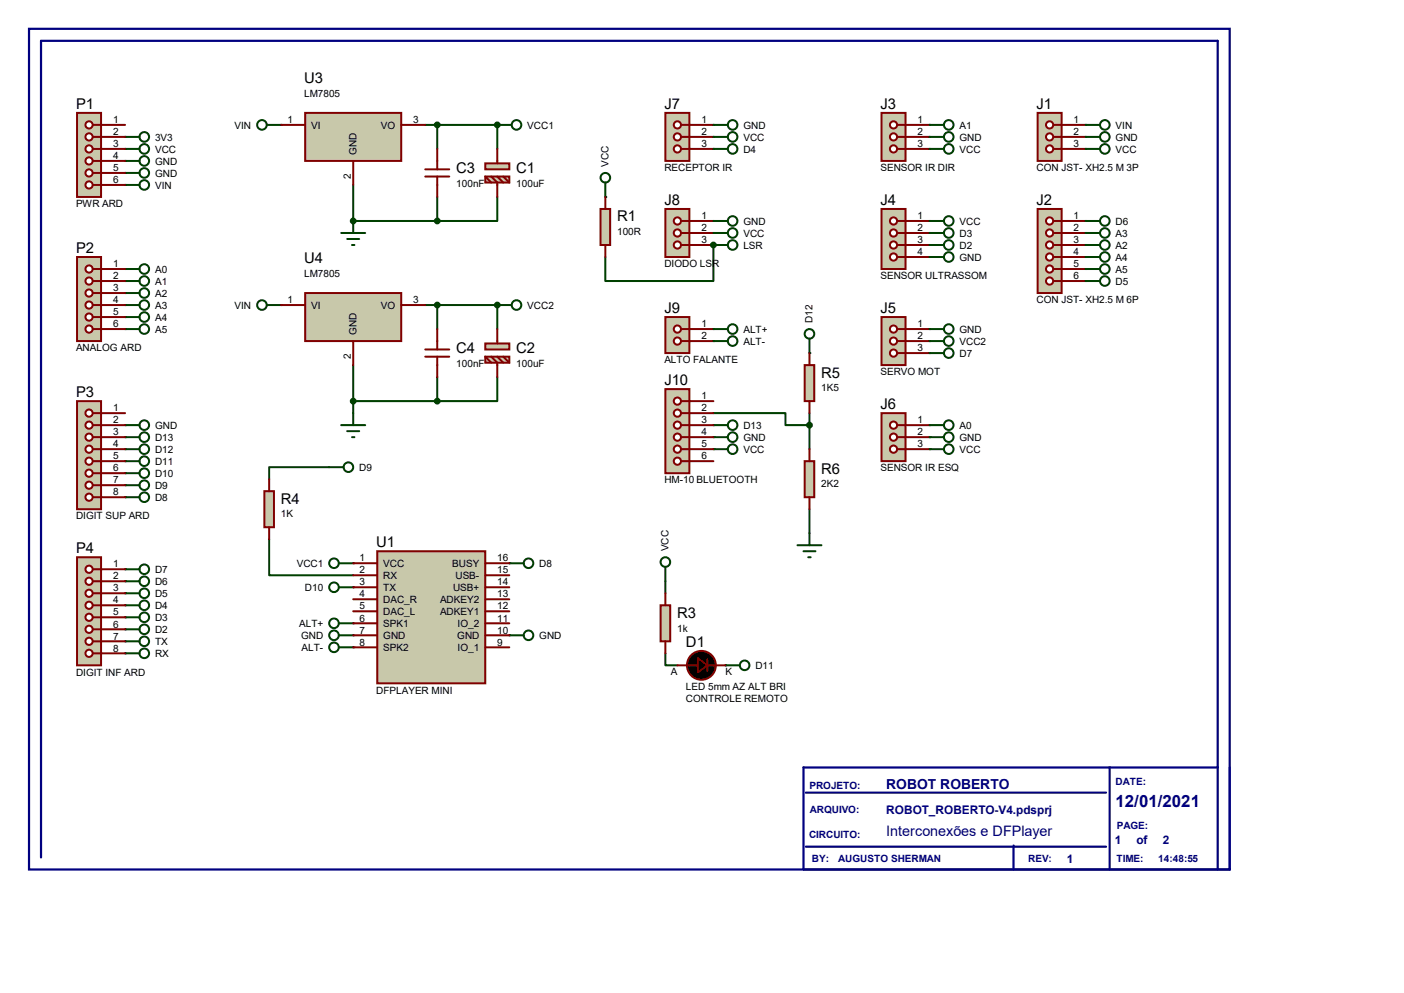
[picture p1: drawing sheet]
<svg xmlns="http://www.w3.org/2000/svg" width="297mm" height="210mm" viewBox="0 0 297 210" stroke-linecap="round" stroke-linejoin="round" font-family="sans-serif">
<path d="M6.1 6.1h254v177.8h-254zM170.5 179.1h63.5M170.5 167.6h63.5M214.4 178.8v5.1M234.7 162.3v21.6M257.6 162.3h-87.6v21.6h90.1v-21.6M8.7 181.4v-172.8h248.9v175.3" fill="none" stroke="#000080" stroke-width=".47"/>
<g fill="#004000">
<circle cx="26.5" cy="56.9" r=".21"/>
<circle cx="26.5" cy="59.4" r=".21"/>
<circle cx="26.5" cy="62" r=".21"/>
<circle cx="26.5" cy="64.5" r=".21"/>
<circle cx="26.5" cy="67.1" r=".21"/>
<circle cx="26.5" cy="69.6" r=".21"/>
<circle cx="26.5" cy="89.9" r=".21"/>
<circle cx="26.5" cy="92.5" r=".21"/>
<circle cx="26.5" cy="95" r=".21"/>
<circle cx="26.5" cy="97.5" r=".21"/>
<circle cx="26.5" cy="100.1" r=".21"/>
<circle cx="26.5" cy="102.6" r=".21"/>
<circle cx="26.5" cy="105.2" r=".21"/>
<circle cx="26.5" cy="120.4" r=".21"/>
<circle cx="26.5" cy="122.9" r=".21"/>
<circle cx="26.5" cy="125.5" r=".21"/>
<circle cx="26.5" cy="128" r=".21"/>
<circle cx="26.5" cy="130.6" r=".21"/>
<circle cx="26.5" cy="133.1" r=".21"/>
<circle cx="26.5" cy="135.6" r=".21"/>
<circle cx="26.5" cy="138.2" r=".21"/>
<circle cx="128.1" cy="41.7" r=".21"/>
</g>
<path d="M140.8 138.2v2.5h2.5M140.8 122.9v2.6" fill="none" stroke="#004000" stroke-width=".42"/>
<g fill="#004000">
<circle cx="153.5" cy="140.7" r=".21"/>
<circle cx="74.7" cy="119.1" r=".21"/>
<circle cx="74.7" cy="124.2" r=".21"/>
<circle cx="74.7" cy="131.8" r=".21"/>
<circle cx="74.7" cy="134.4" r=".21"/>
<circle cx="74.7" cy="136.9" r=".21"/>
<circle cx="107.7" cy="119.1" r=".21"/>
<circle cx="107.7" cy="134.4" r=".21"/>
</g>
<path d="M69.6 98.8h-12.7v2.5M56.9 114v7.7h17.8" fill="none" stroke="#004000" stroke-width=".42"/>
<g fill="#004000">
<circle cx="196.6" cy="26.4" r=".21"/>
<circle cx="196.6" cy="29" r=".21"/>
<circle cx="196.6" cy="31.5" r=".21"/>
<circle cx="196.6" cy="46.7" r=".21"/>
<circle cx="196.6" cy="49.3" r=".21"/>
<circle cx="196.6" cy="51.8" r=".21"/>
<circle cx="196.6" cy="54.4" r=".21"/>
<circle cx="196.6" cy="69.6" r=".21"/>
<circle cx="196.6" cy="72.1" r=".21"/>
<circle cx="196.6" cy="74.7" r=".21"/>
<circle cx="196.6" cy="89.9" r=".21"/>
<circle cx="196.6" cy="92.5" r=".21"/>
<circle cx="196.6" cy="95" r=".21"/>
<circle cx="150.9" cy="26.4" r=".21"/>
<circle cx="150.9" cy="29" r=".21"/>
<circle cx="150.9" cy="31.5" r=".21"/>
<circle cx="150.9" cy="46.7" r=".21"/>
<circle cx="150.9" cy="49.3" r=".21"/>
<circle cx="150.9" cy="51.8" r=".21"/>
</g>
<path d="M150.9 51.8v7.6h-22.8v-5" fill="none" stroke="#004000" stroke-width=".42"/>
<g fill="#004000">
<circle cx="150.9" cy="69.6" r=".21"/>
<circle cx="150.9" cy="72.1" r=".21"/>
<circle cx="229.7" cy="26.4" r=".21"/>
<circle cx="229.7" cy="29" r=".21"/>
<circle cx="229.7" cy="31.5" r=".21"/>
<circle cx="229.7" cy="46.7" r=".21"/>
<circle cx="229.7" cy="49.3" r=".21"/>
<circle cx="229.7" cy="51.8" r=".21"/>
<circle cx="229.7" cy="54.4" r=".21"/>
<circle cx="229.7" cy="56.9" r=".21"/>
<circle cx="229.7" cy="59.4" r=".21"/>
<circle cx="26.5" cy="29" r=".21"/>
<circle cx="26.5" cy="31.5" r=".21"/>
<circle cx="26.5" cy="34" r=".21"/>
<circle cx="26.5" cy="36.6" r=".21"/>
<circle cx="26.5" cy="39.1" r=".21"/>
<circle cx="59.5" cy="64.5" r=".21"/>
<circle cx="59.5" cy="26.4" r=".21"/>
</g>
<path d="M74.7 39.1v7.6M90 64.5h2.5v5.1" fill="none" stroke="#004000" stroke-width=".42"/>
<circle cx="74.7" cy="46.7" r=".21" fill="#004000"/>
<path d="M90 26.4h2.5v5.1M74.7 77.2v10.2M171.2 107.7v5.1" fill="none" stroke="#004000" stroke-width=".42"/>
<circle cx="171.2" cy="74.7" r=".21" fill="#004000"/>
<path d="M92.5 26.4h12.7M74.7 46.7h17.8M92.5 41.7v5M105.2 41.7v5h-12.7M171.2 87.4v7.6" fill="none" stroke="#004000" stroke-width=".42"/>
<circle cx="105.2" cy="26.4" r=".21" fill="#004000"/>
<path d="M105.2 26.4v5.1M92.5 64.5h12.7" fill="none" stroke="#004000" stroke-width=".42"/>
<circle cx="105.2" cy="64.5" r=".21" fill="#004000"/>
<path d="M92.5 79.8v5M105.2 79.8v5h-12.7M105.2 64.5v5.1M74.7 84.8h17.8M150.9 87.4h15.3v2.5h5" fill="none" stroke="#004000" stroke-width=".42"/>
<g fill="#004000">
<circle cx="150.9" cy="89.9" r=".21"/>
<circle cx="150.9" cy="92.5" r=".21"/>
<circle cx="150.9" cy="95" r=".21"/>
</g>
<g fill="none" stroke="#004000" stroke-width=".42">
<path d="M26.5 29h3M26.5 31.5h3M26.5 34h3M26.5 36.6h3M26.5 56.9h3M26.5 59.4h3M150.9 51.8h3.1M26.5 62h3M26.5 64.5h3M26.5 67.1h3M26.5 69.6h3"/>
<circle cx="30.5" cy="29" r="1.02"/>
<circle cx="30.5" cy="31.5" r="1.02"/>
<circle cx="30.5" cy="36.6" r="1.02"/>
<circle cx="30.5" cy="34" r="1.02"/>
<circle cx="30.5" cy="56.9" r="1.02"/>
<circle cx="30.5" cy="59.4" r="1.02"/>
<circle cx="155" cy="51.8" r="1.02"/>
<circle cx="30.5" cy="64.5" r="1.02"/>
<circle cx="30.5" cy="67.1" r="1.02"/>
<circle cx="30.5" cy="69.6" r="1.02"/>
<circle cx="30.5" cy="62" r="1.02"/>
</g>
<path d="M16.3 54.4h5.1v17.7h-5.1z" fill="#c8c8aa" stroke="#800000" stroke-width=".42"/>
<path d="M19.6 56.9h1.8" fill="none" stroke="#800000" stroke-width=".42"/>
<circle cx="18.8" cy="56.9" r=".76" fill="#fff" stroke="#800000" stroke-width=".42"/>
<path d="M19.6 59.4h1.8" fill="none" stroke="#800000" stroke-width=".42"/>
<circle cx="18.8" cy="59.4" r=".76" fill="#fff" stroke="#800000" stroke-width=".42"/>
<path d="M19.6 62h1.8" fill="none" stroke="#800000" stroke-width=".42"/>
<circle cx="18.8" cy="62" r=".76" fill="#fff" stroke="#800000" stroke-width=".42"/>
<path d="M19.6 64.5h1.8" fill="none" stroke="#800000" stroke-width=".42"/>
<circle cx="18.8" cy="64.5" r=".76" fill="#fff" stroke="#800000" stroke-width=".42"/>
<path d="M19.6 67.1h1.8" fill="none" stroke="#800000" stroke-width=".42"/>
<circle cx="18.8" cy="67.1" r=".76" fill="#fff" stroke="#800000" stroke-width=".42"/>
<path d="M19.6 69.6h1.8" fill="none" stroke="#800000" stroke-width=".42"/>
<circle cx="18.8" cy="69.6" r=".76" fill="#fff" stroke="#800000" stroke-width=".42"/>
<path d="M21.4 56.9h5.1M21.4 59.4h5.1M21.4 62h5.1M21.4 64.5h5.1M21.4 67.1h5.1M21.4 69.6h5.1" fill="none" stroke="#800000" stroke-width=".42"/>
<g fill="none" stroke="#004000" stroke-width=".42">
<path d="M26.5 89.9h3M26.5 92.5h3M26.5 95h3M26.5 97.5h3M26.5 100.1h3M26.5 102.6h3M26.5 105.2h3"/>
<circle cx="30.5" cy="92.5" r="1.02"/>
<circle cx="30.5" cy="89.9" r="1.02"/>
<circle cx="30.5" cy="97.5" r="1.02"/>
<circle cx="30.5" cy="95" r="1.02"/>
<circle cx="30.5" cy="102.6" r="1.02"/>
<circle cx="30.5" cy="100.1" r="1.02"/>
<circle cx="30.5" cy="105.2" r="1.02"/>
</g>
<path d="M16.3 84.8h5.1v22.9h-5.1z" fill="#c8c8aa" stroke="#800000" stroke-width=".42"/>
<path d="M19.6 87.4h1.8" fill="none" stroke="#800000" stroke-width=".42"/>
<circle cx="18.8" cy="87.4" r=".76" fill="#fff" stroke="#800000" stroke-width=".42"/>
<path d="M19.6 89.9h1.8" fill="none" stroke="#800000" stroke-width=".42"/>
<circle cx="18.8" cy="89.9" r=".76" fill="#fff" stroke="#800000" stroke-width=".42"/>
<path d="M19.6 92.5h1.8" fill="none" stroke="#800000" stroke-width=".42"/>
<circle cx="18.8" cy="92.5" r=".76" fill="#fff" stroke="#800000" stroke-width=".42"/>
<path d="M19.6 95h1.8" fill="none" stroke="#800000" stroke-width=".42"/>
<circle cx="18.8" cy="95" r=".76" fill="#fff" stroke="#800000" stroke-width=".42"/>
<path d="M19.6 97.5h1.8" fill="none" stroke="#800000" stroke-width=".42"/>
<circle cx="18.8" cy="97.5" r=".76" fill="#fff" stroke="#800000" stroke-width=".42"/>
<path d="M19.6 100.1h1.8" fill="none" stroke="#800000" stroke-width=".42"/>
<circle cx="18.8" cy="100.1" r=".76" fill="#fff" stroke="#800000" stroke-width=".42"/>
<path d="M19.6 102.6h1.8" fill="none" stroke="#800000" stroke-width=".42"/>
<circle cx="18.8" cy="102.6" r=".76" fill="#fff" stroke="#800000" stroke-width=".42"/>
<path d="M19.6 105.2h1.8" fill="none" stroke="#800000" stroke-width=".42"/>
<circle cx="18.8" cy="105.2" r=".76" fill="#fff" stroke="#800000" stroke-width=".42"/>
<path d="M21.4 87.4h5.1M21.4 89.9h5.1M21.4 92.5h5.1M21.4 95h5.1M21.4 97.5h5.1M21.4 100.1h5.1M21.4 102.6h5.1M21.4 105.2h5.1" fill="none" stroke="#800000" stroke-width=".42"/>
<g fill="none" stroke="#004000" stroke-width=".42">
<path d="M26.5 120.4h3M26.5 122.9h3M26.5 125.5h3M26.5 128h3M26.5 130.6h3M26.5 133.1h3M26.5 135.6h3M26.5 138.2h3"/>
<circle cx="30.5" cy="138.2" r="1.02"/>
<circle cx="30.5" cy="135.6" r="1.02"/>
<circle cx="30.5" cy="120.4" r="1.02"/>
<circle cx="30.5" cy="125.5" r="1.02"/>
<circle cx="30.5" cy="122.9" r="1.02"/>
<circle cx="30.5" cy="130.6" r="1.02"/>
<circle cx="30.5" cy="128" r="1.02"/>
<circle cx="30.5" cy="133.1" r="1.02"/>
</g>
<path d="M16.3 117.9h5.1v22.8h-5.1z" fill="#c8c8aa" stroke="#800000" stroke-width=".42"/>
<path d="M19.6 120.4h1.8" fill="none" stroke="#800000" stroke-width=".42"/>
<circle cx="18.8" cy="120.4" r=".76" fill="#fff" stroke="#800000" stroke-width=".42"/>
<path d="M19.6 122.9h1.8" fill="none" stroke="#800000" stroke-width=".42"/>
<circle cx="18.8" cy="122.9" r=".76" fill="#fff" stroke="#800000" stroke-width=".42"/>
<path d="M19.6 125.5h1.8" fill="none" stroke="#800000" stroke-width=".42"/>
<circle cx="18.8" cy="125.5" r=".76" fill="#fff" stroke="#800000" stroke-width=".42"/>
<path d="M19.6 128h1.8" fill="none" stroke="#800000" stroke-width=".42"/>
<circle cx="18.8" cy="128" r=".76" fill="#fff" stroke="#800000" stroke-width=".42"/>
<path d="M19.6 130.6h1.8" fill="none" stroke="#800000" stroke-width=".42"/>
<circle cx="18.8" cy="130.6" r=".76" fill="#fff" stroke="#800000" stroke-width=".42"/>
<path d="M19.6 133.1h1.8" fill="none" stroke="#800000" stroke-width=".42"/>
<circle cx="18.8" cy="133.1" r=".76" fill="#fff" stroke="#800000" stroke-width=".42"/>
<path d="M19.6 135.6h1.8" fill="none" stroke="#800000" stroke-width=".42"/>
<circle cx="18.8" cy="135.6" r=".76" fill="#fff" stroke="#800000" stroke-width=".42"/>
<path d="M19.6 138.2h1.8" fill="none" stroke="#800000" stroke-width=".42"/>
<circle cx="18.8" cy="138.2" r=".76" fill="#fff" stroke="#800000" stroke-width=".42"/>
<path d="M21.4 120.4h5.1M21.4 122.9h5.1M21.4 125.5h5.1M21.4 128h5.1M21.4 130.6h5.1M21.4 133.1h5.1M21.4 135.6h5.1M21.4 138.2h5.1" fill="none" stroke="#800000" stroke-width=".42"/>
<g fill="none" stroke="#004000" stroke-width=".42">
<path d="M128.1 38.6v3.1"/>
<circle cx="128.1" cy="37.6" r="1.02"/>
</g>
<path d="M127 44.2h2.1v7.6h-2.1z" fill="#c8c8aa" stroke="#800000" stroke-width=".42"/>
<path d="M128.1 41.7v2.5M128.1 51.8v2.6" fill="none" stroke="#800000" stroke-width=".42"/>
<g fill="none" stroke="#004000" stroke-width=".42">
<path d="M140.8 119.9v3"/>
<circle cx="140.8" cy="118.9" r="1.02"/>
</g>
<path d="M139.7 128h2.1v7.6h-2.1z" fill="#c8c8aa" stroke="#800000" stroke-width=".42"/>
<path d="M140.8 125.5v2.5M140.8 135.6v2.6M143.3 140.7h4.3M149.6 140.7h3.9" fill="none" stroke="#800000" stroke-width=".42"/>
<g fill="none" stroke="#004000" stroke-width=".42">
<path d="M71.7 119.1h3M107.7 119.1h3.1M71.7 124.2h3M71.7 134.4h3M71.7 131.8h3M71.7 136.9h3M107.7 134.4h3.1M153.5 140.7h3"/>
<circle cx="70.7" cy="119.1" r="1.02"/>
<circle cx="111.8" cy="119.1" r="1.02"/>
<circle cx="70.7" cy="124.2" r="1.02"/>
<circle cx="70.7" cy="134.4" r="1.02"/>
<circle cx="70.7" cy="131.8" r="1.02"/>
<circle cx="70.7" cy="136.9" r="1.02"/>
<circle cx="111.8" cy="134.4" r="1.02"/>
<circle cx="157.5" cy="140.7" r="1.02"/>
</g>
<circle cx="148.4" cy="140.7" r="3" fill="#000" stroke="#800000" stroke-width=".42"/>
<path d="M149.6 139.4v2.6" fill="none" stroke="#800000" stroke-width=".38"/>
<path d="M147.6 139.2l2 1.5-2 1.5z" fill="#000" stroke="#800000" stroke-width=".38"/>
<path d="M79.8 116.6h22.9v27.9h-22.9z" fill="#c8c8aa" stroke="#800000" stroke-width=".42"/>
<g fill="none" stroke="#800000" stroke-width=".42">
<path d="M74.7 119.1h5.1M102.7 119.1h5M74.7 121.7h5.1M74.7 124.2h5.1M74.7 126.7h5.1M74.7 129.3h5.1M74.7 131.8h5.1M74.7 134.4h5.1M74.7 136.9h5.1M102.7 121.7h5M102.7 124.2h5M102.7 126.7h5"/>
<path d="M102.7 129.3h5M102.7 131.8h5M102.7 134.4h5M102.7 136.9h5"/>
</g>
<path d="M55.9 103.9h2.1v7.6h-2.1z" fill="#c8c8aa" stroke="#800000" stroke-width=".42"/>
<path d="M56.9 101.3v2.6M56.9 111.5v2.5" fill="none" stroke="#800000" stroke-width=".42"/>
<g fill="none" stroke="#004000" stroke-width=".42">
<path d="M69.6 98.8h3.1"/>
<circle cx="73.7" cy="98.8" r="1.02"/>
</g>
<path d="M186.5 23.9h5.1v10.1h-5.1z" fill="#c8c8aa" stroke="#800000" stroke-width=".42"/>
<path d="M189.8 26.4h1.8" fill="none" stroke="#800000" stroke-width=".42"/>
<circle cx="189" cy="26.4" r=".76" fill="#fff" stroke="#800000" stroke-width=".42"/>
<path d="M189.8 29h1.8" fill="none" stroke="#800000" stroke-width=".42"/>
<circle cx="189" cy="29" r=".76" fill="#fff" stroke="#800000" stroke-width=".42"/>
<path d="M189.8 31.5h1.8" fill="none" stroke="#800000" stroke-width=".42"/>
<circle cx="189" cy="31.5" r=".76" fill="#fff" stroke="#800000" stroke-width=".42"/>
<path d="M191.6 26.4h5M191.6 29h5M191.6 31.5h5" fill="none" stroke="#800000" stroke-width=".42"/>
<g fill="none" stroke="#004000" stroke-width=".42">
<path d="M196.6 26.4h3.1M196.6 29h3.1M196.6 31.5h3.1"/>
<circle cx="200.7" cy="26.4" r="1.02"/>
<circle cx="200.7" cy="31.5" r="1.02"/>
<circle cx="200.7" cy="29" r="1.02"/>
</g>
<path d="M186.5 44.2h5.1v12.7h-5.1z" fill="#c8c8aa" stroke="#800000" stroke-width=".42"/>
<path d="M189.8 46.7h1.8" fill="none" stroke="#800000" stroke-width=".42"/>
<circle cx="189" cy="46.7" r=".76" fill="#fff" stroke="#800000" stroke-width=".42"/>
<path d="M189.8 49.3h1.8" fill="none" stroke="#800000" stroke-width=".42"/>
<circle cx="189" cy="49.3" r=".76" fill="#fff" stroke="#800000" stroke-width=".42"/>
<path d="M189.8 51.8h1.8" fill="none" stroke="#800000" stroke-width=".42"/>
<circle cx="189" cy="51.8" r=".76" fill="#fff" stroke="#800000" stroke-width=".42"/>
<path d="M189.8 54.4h1.8" fill="none" stroke="#800000" stroke-width=".42"/>
<circle cx="189" cy="54.4" r=".76" fill="#fff" stroke="#800000" stroke-width=".42"/>
<path d="M191.6 46.7h5M191.6 49.3h5M191.6 51.8h5M191.6 54.4h5" fill="none" stroke="#800000" stroke-width=".42"/>
<g fill="none" stroke="#004000" stroke-width=".42">
<path d="M196.6 46.7h3.1M196.6 49.3h3.1M196.6 51.8h3.1M196.6 54.4h3.1"/>
<circle cx="200.7" cy="46.7" r="1.02"/>
<circle cx="200.7" cy="51.8" r="1.02"/>
<circle cx="200.7" cy="49.3" r="1.02"/>
<circle cx="200.7" cy="54.4" r="1.02"/>
</g>
<path d="M186.5 67.1h5.1v10.1h-5.1z" fill="#c8c8aa" stroke="#800000" stroke-width=".42"/>
<path d="M189.8 69.6h1.8" fill="none" stroke="#800000" stroke-width=".42"/>
<circle cx="189" cy="69.6" r=".76" fill="#fff" stroke="#800000" stroke-width=".42"/>
<path d="M189.8 72.1h1.8" fill="none" stroke="#800000" stroke-width=".42"/>
<circle cx="189" cy="72.1" r=".76" fill="#fff" stroke="#800000" stroke-width=".42"/>
<path d="M189.8 74.7h1.8" fill="none" stroke="#800000" stroke-width=".42"/>
<circle cx="189" cy="74.7" r=".76" fill="#fff" stroke="#800000" stroke-width=".42"/>
<path d="M191.6 69.6h5M191.6 72.1h5M191.6 74.7h5" fill="none" stroke="#800000" stroke-width=".42"/>
<g fill="none" stroke="#004000" stroke-width=".42">
<path d="M196.6 69.6h3.1M196.6 72.1h3.1M196.6 74.7h3.1"/>
<circle cx="200.7" cy="69.6" r="1.02"/>
<circle cx="200.7" cy="72.1" r="1.02"/>
<circle cx="200.7" cy="74.7" r="1.02"/>
</g>
<path d="M186.5 87.4h5.1v10.1h-5.1z" fill="#c8c8aa" stroke="#800000" stroke-width=".42"/>
<path d="M189.8 89.9h1.8" fill="none" stroke="#800000" stroke-width=".42"/>
<circle cx="189" cy="89.9" r=".76" fill="#fff" stroke="#800000" stroke-width=".42"/>
<path d="M189.8 92.5h1.8" fill="none" stroke="#800000" stroke-width=".42"/>
<circle cx="189" cy="92.5" r=".76" fill="#fff" stroke="#800000" stroke-width=".42"/>
<path d="M189.8 95h1.8" fill="none" stroke="#800000" stroke-width=".42"/>
<circle cx="189" cy="95" r=".76" fill="#fff" stroke="#800000" stroke-width=".42"/>
<path d="M191.6 89.9h5M191.6 92.5h5M191.6 95h5" fill="none" stroke="#800000" stroke-width=".42"/>
<g fill="none" stroke="#004000" stroke-width=".42">
<path d="M196.6 89.9h3.1M196.6 92.5h3.1M196.6 95h3.1"/>
<circle cx="200.7" cy="92.5" r="1.02"/>
<circle cx="200.7" cy="89.9" r="1.02"/>
<circle cx="200.7" cy="95" r="1.02"/>
</g>
<path d="M140.8 23.9h5v10.1h-5z" fill="#c8c8aa" stroke="#800000" stroke-width=".42"/>
<path d="M144.1 26.4h1.7" fill="none" stroke="#800000" stroke-width=".42"/>
<circle cx="143.3" cy="26.4" r=".76" fill="#fff" stroke="#800000" stroke-width=".42"/>
<path d="M144.1 29h1.7" fill="none" stroke="#800000" stroke-width=".42"/>
<circle cx="143.3" cy="29" r=".76" fill="#fff" stroke="#800000" stroke-width=".42"/>
<path d="M144.1 31.5h1.7" fill="none" stroke="#800000" stroke-width=".42"/>
<circle cx="143.3" cy="31.5" r=".76" fill="#fff" stroke="#800000" stroke-width=".42"/>
<path d="M145.8 26.4h5.1M145.8 29h5.1M145.8 31.5h5.1" fill="none" stroke="#800000" stroke-width=".42"/>
<g fill="none" stroke="#004000" stroke-width=".42">
<path d="M150.9 26.4h3.1M150.9 29h3.1M150.9 31.5h3.1"/>
<circle cx="155" cy="29" r="1.02"/>
<circle cx="155" cy="31.5" r="1.02"/>
<circle cx="155" cy="26.4" r="1.02"/>
</g>
<path d="M140.8 44.2h5v10.2h-5z" fill="#c8c8aa" stroke="#800000" stroke-width=".42"/>
<path d="M144.1 46.7h1.7" fill="none" stroke="#800000" stroke-width=".42"/>
<circle cx="143.3" cy="46.7" r=".76" fill="#fff" stroke="#800000" stroke-width=".42"/>
<path d="M144.1 49.3h1.7" fill="none" stroke="#800000" stroke-width=".42"/>
<circle cx="143.3" cy="49.3" r=".76" fill="#fff" stroke="#800000" stroke-width=".42"/>
<path d="M144.1 51.8h1.7" fill="none" stroke="#800000" stroke-width=".42"/>
<circle cx="143.3" cy="51.8" r=".76" fill="#fff" stroke="#800000" stroke-width=".42"/>
<path d="M145.8 46.7h5.1M145.8 49.3h5.1M145.8 51.8h5.1" fill="none" stroke="#800000" stroke-width=".42"/>
<g fill="none" stroke="#004000" stroke-width=".42">
<path d="M150.9 46.7h3.1M150.9 49.3h3.1"/>
<circle cx="155" cy="49.3" r="1.02"/>
<circle cx="155" cy="46.7" r="1.02"/>
</g>
<circle cx="150.9" cy="51.8" r=".51" fill="#004000" stroke="#004000" stroke-width=".42"/>
<path d="M140.8 67.1h5v7.6h-5z" fill="#c8c8aa" stroke="#800000" stroke-width=".42"/>
<path d="M144.1 69.6h1.7" fill="none" stroke="#800000" stroke-width=".42"/>
<circle cx="143.3" cy="69.6" r=".76" fill="#fff" stroke="#800000" stroke-width=".42"/>
<path d="M144.1 72.1h1.7" fill="none" stroke="#800000" stroke-width=".42"/>
<circle cx="143.3" cy="72.1" r=".76" fill="#fff" stroke="#800000" stroke-width=".42"/>
<path d="M145.8 69.6h5.1M145.8 72.1h5.1" fill="none" stroke="#800000" stroke-width=".42"/>
<g fill="none" stroke="#004000" stroke-width=".42">
<path d="M150.9 69.6h3.1M150.9 72.1h3.1M150.9 92.5h3.1M150.9 89.9h3.1"/>
<circle cx="155" cy="69.6" r="1.02"/>
<circle cx="155" cy="72.1" r="1.02"/>
<circle cx="155" cy="89.9" r="1.02"/>
<circle cx="155" cy="92.5" r="1.02"/>
</g>
<path d="M219.5 23.9h5.1v10.1h-5.1z" fill="#c8c8aa" stroke="#800000" stroke-width=".42"/>
<path d="M222.8 26.4h1.8" fill="none" stroke="#800000" stroke-width=".42"/>
<circle cx="222" cy="26.4" r=".76" fill="#fff" stroke="#800000" stroke-width=".42"/>
<path d="M222.8 29h1.8" fill="none" stroke="#800000" stroke-width=".42"/>
<circle cx="222" cy="29" r=".76" fill="#fff" stroke="#800000" stroke-width=".42"/>
<path d="M222.8 31.5h1.8" fill="none" stroke="#800000" stroke-width=".42"/>
<circle cx="222" cy="31.5" r=".76" fill="#fff" stroke="#800000" stroke-width=".42"/>
<path d="M224.6 26.4h5.1M224.6 29h5.1M224.6 31.5h5.1" fill="none" stroke="#800000" stroke-width=".42"/>
<g fill="none" stroke="#004000" stroke-width=".42">
<path d="M229.7 26.4h3M229.7 29h3M229.7 31.5h3"/>
<circle cx="233.7" cy="31.5" r="1.02"/>
<circle cx="233.7" cy="29" r="1.02"/>
<circle cx="233.7" cy="26.4" r="1.02"/>
</g>
<path d="M219.5 44.2h5.1v17.8h-5.1z" fill="#c8c8aa" stroke="#800000" stroke-width=".42"/>
<path d="M222.8 46.7h1.8" fill="none" stroke="#800000" stroke-width=".42"/>
<circle cx="222" cy="46.7" r=".76" fill="#fff" stroke="#800000" stroke-width=".42"/>
<path d="M222.8 49.3h1.8" fill="none" stroke="#800000" stroke-width=".42"/>
<circle cx="222" cy="49.3" r=".76" fill="#fff" stroke="#800000" stroke-width=".42"/>
<path d="M222.8 51.8h1.8" fill="none" stroke="#800000" stroke-width=".42"/>
<circle cx="222" cy="51.8" r=".76" fill="#fff" stroke="#800000" stroke-width=".42"/>
<path d="M222.8 54.4h1.8" fill="none" stroke="#800000" stroke-width=".42"/>
<circle cx="222" cy="54.4" r=".76" fill="#fff" stroke="#800000" stroke-width=".42"/>
<path d="M222.8 56.9h1.8" fill="none" stroke="#800000" stroke-width=".42"/>
<circle cx="222" cy="56.9" r=".76" fill="#fff" stroke="#800000" stroke-width=".42"/>
<path d="M222.8 59.4h1.8" fill="none" stroke="#800000" stroke-width=".42"/>
<circle cx="222" cy="59.4" r=".76" fill="#fff" stroke="#800000" stroke-width=".42"/>
<path d="M224.6 46.7h5.1M224.6 49.3h5.1M224.6 51.8h5.1M224.6 54.4h5.1M224.6 56.9h5.1M224.6 59.4h5.1" fill="none" stroke="#800000" stroke-width=".42"/>
<g fill="none" stroke="#004000" stroke-width=".42">
<path d="M26.5 39.1h3M229.7 46.7h3M229.7 49.3h3M229.7 51.8h3M229.7 54.4h3M229.7 56.9h3M229.7 59.4h3"/>
<circle cx="30.5" cy="39.1" r="1.02"/>
<circle cx="233.7" cy="46.7" r="1.02"/>
<circle cx="233.7" cy="54.4" r="1.02"/>
<circle cx="233.7" cy="59.4" r="1.02"/>
<circle cx="233.7" cy="51.8" r="1.02"/>
<circle cx="233.7" cy="49.3" r="1.02"/>
<circle cx="233.7" cy="56.9" r="1.02"/>
</g>
<path d="M16.3 23.9h5.1v17.8h-5.1z" fill="#c8c8aa" stroke="#800000" stroke-width=".42"/>
<path d="M19.6 26.4h1.8" fill="none" stroke="#800000" stroke-width=".42"/>
<circle cx="18.8" cy="26.4" r=".76" fill="#fff" stroke="#800000" stroke-width=".42"/>
<path d="M19.6 29h1.8" fill="none" stroke="#800000" stroke-width=".42"/>
<circle cx="18.8" cy="29" r=".76" fill="#fff" stroke="#800000" stroke-width=".42"/>
<path d="M19.6 31.5h1.8" fill="none" stroke="#800000" stroke-width=".42"/>
<circle cx="18.8" cy="31.5" r=".76" fill="#fff" stroke="#800000" stroke-width=".42"/>
<path d="M19.6 34h1.8" fill="none" stroke="#800000" stroke-width=".42"/>
<circle cx="18.8" cy="34" r=".76" fill="#fff" stroke="#800000" stroke-width=".42"/>
<path d="M19.6 36.6h1.8" fill="none" stroke="#800000" stroke-width=".42"/>
<circle cx="18.8" cy="36.6" r=".76" fill="#fff" stroke="#800000" stroke-width=".42"/>
<path d="M19.6 39.1h1.8" fill="none" stroke="#800000" stroke-width=".42"/>
<circle cx="18.8" cy="39.1" r=".76" fill="#fff" stroke="#800000" stroke-width=".42"/>
<path d="M21.4 26.4h5.1M21.4 29h5.1M21.4 31.5h5.1M21.4 34h5.1M21.4 36.6h5.1M21.4 39.1h5.1" fill="none" stroke="#800000" stroke-width=".42"/>
<g fill="none" stroke="#004000" stroke-width=".42">
<path d="M56.4 26.4h3.1M56.4 64.5h3.1"/>
<circle cx="55.4" cy="26.4" r="1.02"/>
<circle cx="55.4" cy="64.5" r="1.02"/>
</g>
<path d="M64.6 62h20.3v10.1h-20.3z" fill="#c8c8aa" stroke="#800000" stroke-width=".42"/>
<path d="M59.5 64.5h5.1M74.7 72.1v5.1M84.9 64.5h5.1" fill="none" stroke="#800000" stroke-width=".42"/>
<path d="M64.6 23.9h20.3v10.1h-20.3z" fill="#c8c8aa" stroke="#800000" stroke-width=".42"/>
<path d="M59.5 26.4h5.1M74.7 34v5.1M84.9 26.4h5.1M90 37.3h5M90 35.8h5M92.5 31.5v4.3M92.5 37.3v4.4M90 75.4h5M90 73.9h5M92.5 69.6v4.3M92.5 75.4v4.4" fill="none" stroke="#800000" stroke-width=".42"/>
<g fill="none" stroke="#004000" stroke-width=".42">
<path d="M105.2 26.4h3M72.2 49.3h5.1M73.4 50.5h2.6M74.5 51.8h.5M74.7 46.7v2.6M105.2 64.5h3M72.2 89.9h5.1M73.4 91.2h2.6M74.5 92.5h.5M74.7 87.4v2.5"/>
<circle cx="109.3" cy="26.4" r="1.02"/>
<circle cx="109.3" cy="64.5" r="1.02"/>
</g>
<g fill="#004000" stroke="#004000" stroke-width=".42">
<circle cx="92.5" cy="64.5" r=".51"/>
<circle cx="74.7" cy="46.7" r=".51"/>
<circle cx="92.5" cy="26.4" r=".51"/>
<circle cx="74.7" cy="84.8" r=".51"/>
</g>
<path d="M170.2 97.5h2.1v7.7h-2.1z" fill="#c8c8aa" stroke="#800000" stroke-width=".42"/>
<path d="M171.2 95v2.5M171.2 105.2v2.5" fill="none" stroke="#800000" stroke-width=".42"/>
<g fill="none" stroke="#004000" stroke-width=".42">
<path d="M171.2 71.6v3.1M168.7 115.3h5.1M170 116.6h2.5M171 117.9h.5M171.2 112.8v2.5"/>
<circle cx="171.2" cy="70.6" r="1.02"/>
</g>
<path d="M170.2 77.2h2.1v7.6h-2.1z" fill="#c8c8aa" stroke="#800000" stroke-width=".42"/>
<path d="M171.2 74.7v2.5M171.2 84.8v2.6" fill="none" stroke="#800000" stroke-width=".42"/>
<circle cx="171.2" cy="89.9" r=".51" fill="#004000" stroke="#004000" stroke-width=".42"/>
<g fill="#c8c8aa" stroke="#800000" stroke-width=".42">
<path d="M102.7 34.5h5v1.3h-5z"/>
<path d="M102.7 37.3h5v1.3h-5z"/>
</g>
<path d="M102.7 37.3l1.2 1.3M103.9 37.3l1.3 1.3v3.1M105.2 31.5v3M105.2 37.3l1.3 1.3M106.5 37.3l1.2 1.3" fill="none" stroke="#800000" stroke-width=".42"/>
<g fill="#c8c8aa" stroke="#800000" stroke-width=".42">
<path d="M102.7 72.6h5v1.3h-5z"/>
<path d="M102.7 75.4h5v1.3h-5z"/>
</g>
<path d="M102.7 75.4l1.2 1.3M103.9 75.4l1.3 1.3v3.1M105.2 69.6v3M105.2 75.4l1.3 1.3M106.5 75.4l1.2 1.3" fill="none" stroke="#800000" stroke-width=".42"/>
<g fill="#004000" stroke="#004000" stroke-width=".42">
<circle cx="92.5" cy="46.7" r=".51"/>
<circle cx="105.2" cy="26.4" r=".51"/>
<circle cx="105.2" cy="64.5" r=".51"/>
<circle cx="92.5" cy="84.8" r=".51"/>
</g>
<g fill="none" stroke="#004000" stroke-width=".42">
<path d="M150.9 95h3.1"/>
<circle cx="155" cy="95" r="1.02"/>
</g>
<path d="M140.8 82.3h5v17.8h-5z" fill="#c8c8aa" stroke="#800000" stroke-width=".42"/>
<path d="M144.1 84.8h1.7" fill="none" stroke="#800000" stroke-width=".42"/>
<circle cx="143.3" cy="84.8" r=".76" fill="#fff" stroke="#800000" stroke-width=".42"/>
<path d="M144.1 87.4h1.7" fill="none" stroke="#800000" stroke-width=".42"/>
<circle cx="143.3" cy="87.4" r=".76" fill="#fff" stroke="#800000" stroke-width=".42"/>
<path d="M144.1 89.9h1.7" fill="none" stroke="#800000" stroke-width=".42"/>
<circle cx="143.3" cy="89.9" r=".76" fill="#fff" stroke="#800000" stroke-width=".42"/>
<path d="M144.1 92.5h1.7" fill="none" stroke="#800000" stroke-width=".42"/>
<circle cx="143.3" cy="92.5" r=".76" fill="#fff" stroke="#800000" stroke-width=".42"/>
<path d="M144.1 95h1.7" fill="none" stroke="#800000" stroke-width=".42"/>
<circle cx="143.3" cy="95" r=".76" fill="#fff" stroke="#800000" stroke-width=".42"/>
<path d="M144.1 97.5h1.7" fill="none" stroke="#800000" stroke-width=".42"/>
<circle cx="143.3" cy="97.5" r=".76" fill="#fff" stroke="#800000" stroke-width=".42"/>
<path d="M145.8 84.8h5.1M145.8 87.4h5.1M145.8 89.9h5.1M145.8 92.5h5.1M145.8 95h5.1M145.8 97.5h5.1" fill="none" stroke="#800000" stroke-width=".42"/>
<text font-size="3.6" fill="#000080" x="236" y="170.8">12/01/2021</text>
<g font-size="3.1">
<text x="64.3" y="17.6">U3</text>
<text x="16.1" y="23">P1</text>
<text x="140.5" y="23">J7</text>
<text x="186.3" y="23">J3</text>
<text x="219.3" y="23">J1</text>
<text x="96.5" y="36.7">C3</text>
<text x="109.2" y="36.7">C1</text>
<text x="130.6" y="46.8">R1</text>
<text x="140.5" y="43.3">J8</text>
<text x="186.3" y="43.3">J4</text>
<text x="219.3" y="43.3">J2</text>
<text x="16.1" y="53.5">P2</text>
<text x="64.3" y="55.7">U4</text>
<text x="140.5" y="66.2">J9</text>
<text x="186.3" y="66.2">J5</text>
<text x="96.5" y="74.8">C4</text>
<text x="109.2" y="74.8">C2</text>
<text x="16.1" y="83.9">P3</text>
<text x="140.5" y="81.4">J10</text>
<text x="173.7" y="79.8">R5</text>
<text x="186.3" y="86.5">J6</text>
<text x="173.7" y="100.2">R6</text>
<text x="59.4" y="106.5">R4</text>
<text x="16.1" y="117">P4</text>
<text x="79.6" y="115.7">U1</text>
<text x="143.3" y="130.6">R3</text>
<text x="145.1" y="136.8">D1</text>
</g>
<text font-size="3" fill="#000080" x="187.5" y="176.9">Interconexões e DFPlayer</text>
<text font-size="2.9" fill="#000080" x="187.5" y="166.8">ROBOT ROBERTO</text>
<g font-size="2.5" fill="#000080">
<text x="187.5" y="172.1">ROBOT_ROBERTO-V4.pdsprj</text>
<text x="235.8" y="178.5">1</text>
<text x="240.4" y="178.5">of</text>
<text x="246" y="178.5">2</text>
<text x="225.7" y="182.5">1</text>
</g>
<g font-size="2.1">
<text x="64.3" y="20.5">LM7805</text>
<text x="23.9" y="26">1</text>
<text x="23.9" y="28.6">2</text>
<text x="32.8" y="29.7">3V3</text>
<text x="49.6" y="27.2">VIN</text>
<text x="60.8" y="26">1</text>
<text x="65.8" y="27.2">VI</text>
<text x="80.6" y="27.2">VO</text>
<text x="87.4" y="26">3</text>
<text x="111.5" y="27.2">VCC1</text>
<text x="148.4" y="26">1</text>
<text x="148.4" y="28.6">2</text>
<text x="157.3" y="27.2">GND</text>
<text x="157.3" y="29.7">VCC</text>
<text x="194.1" y="26">1</text>
<text x="194.1" y="28.6">2</text>
<text x="203" y="27.2">A1</text>
<text x="203" y="29.7">GND</text>
<text x="227.1" y="26">1</text>
<text x="227.1" y="28.6">2</text>
<text x="236" y="27.2">VIN</text>
<text x="236" y="29.7">GND</text>
<text x="23.9" y="31.1">3</text>
<text x="23.9" y="33.7">4</text>
<text x="32.8" y="32.3">VCC</text>
<text x="32.8" y="34.8">GND</text>
<text x="75.4" y="32.8" transform="rotate(-90 75.4 32.8)">GND</text>
<text x="128.7" y="35.3" transform="rotate(-90 128.7 35.3)">VCC</text>
<text x="148.4" y="31.1">3</text>
<text x="157.3" y="32.3">D4</text>
<text x="194.1" y="31.1">3</text>
<text x="203" y="32.3">VCC</text>
<text x="227.1" y="31.1">3</text>
<text x="236" y="32.3">VCC</text>
<text x="23.9" y="36.2">5</text>
<text x="23.9" y="38.7">6</text>
<text x="32.8" y="37.3">GND</text>
<text x="32.8" y="39.9">VIN</text>
<text x="74.2" y="37.8" transform="rotate(-90 74.2 37.8)">2</text>
<text x="96.5" y="39.6">100nF</text>
<text x="109.2" y="39.6">100uF</text>
<text x="140.5" y="36.2">RECEPTOR IR</text>
<text x="186.3" y="36.2">SENSOR IR DIR</text>
<text x="219.3" y="36.2">CON JST- XH2.5 M 3P</text>
<text x="16.1" y="43.8">PWR ARD</text>
<text x="148.4" y="46.4">1</text>
<text x="157.3" y="47.5">GND</text>
<text x="194.1" y="46.4">1</text>
<text x="203" y="47.5">VCC</text>
<text x="227.1" y="46.4">1</text>
<text x="236" y="47.5">D6</text>
<text x="130.6" y="49.7">100R</text>
<text x="148.4" y="48.9">2</text>
<text x="148.4" y="51.4">3</text>
<text x="157.3" y="52.6">LSR</text>
<text x="157.3" y="50">VCC</text>
<text x="194.1" y="48.9">2</text>
<text x="194.1" y="51.4">3</text>
<text x="194.1" y="54">4</text>
<text x="203" y="50">D3</text>
<text x="203" y="52.6">D2</text>
<text x="227.1" y="48.9">2</text>
<text x="227.1" y="51.4">3</text>
<text x="227.1" y="54">4</text>
<text x="236" y="50">A3</text>
<text x="236" y="52.6">A2</text>
<text x="23.9" y="56.5">1</text>
<text x="23.9" y="59.1">2</text>
<text x="32.8" y="57.7">A0</text>
<text x="64.3" y="58.6">LM7805</text>
<text x="140.5" y="56.5">DIODO LSR</text>
<text x="186.3" y="59.1">SENSOR ULTRASSOM</text>
<text x="203" y="55.1">GND</text>
<text x="227.1" y="56.5">5</text>
<text x="227.1" y="59.1">6</text>
<text x="236" y="55.1">A4</text>
<text x="236" y="57.7">A5</text>
<text x="23.9" y="61.6">3</text>
<text x="23.9" y="64.1">4</text>
<text x="32.8" y="60.2">A1</text>
<text x="32.8" y="62.7">A2</text>
<text x="32.8" y="65.3">A3</text>
<text x="49.6" y="65.3">VIN</text>
<text x="60.8" y="64.1">1</text>
<text x="65.8" y="65.3">VI</text>
<text x="80.6" y="65.3">VO</text>
<text x="87.4" y="64.1">3</text>
<text x="111.5" y="65.3">VCC2</text>
<text x="219.3" y="64.1">CON JST- XH2.5 M 6P</text>
<text x="236" y="60.2">D5</text>
<text x="23.9" y="66.7">5</text>
<text x="23.9" y="69.2">6</text>
<text x="32.8" y="67.8">A4</text>
<text x="32.8" y="70.4">A5</text>
<text x="75.4" y="70.9" transform="rotate(-90 75.4 70.9)">GND</text>
<text x="148.4" y="69.2">1</text>
<text x="148.4" y="71.8">2</text>
<text x="157.3" y="70.4">ALT+</text>
<text x="171.9" y="68.3" transform="rotate(-90 171.9 68.3)">D12</text>
<text x="194.1" y="69.2">1</text>
<text x="194.1" y="71.8">2</text>
<text x="203" y="70.4">GND</text>
<text x="16.1" y="74.3">ANALOG ARD</text>
<text x="74.2" y="75.9" transform="rotate(-90 74.2 75.9)">2</text>
<text x="96.5" y="77.7">100nF</text>
<text x="109.2" y="77.7">100uF</text>
<text x="140.5" y="76.8">ALTO FALANTE</text>
<text x="157.3" y="72.9">ALT-</text>
<text x="194.1" y="74.3">3</text>
<text x="203" y="72.9">VCC2</text>
<text x="203" y="75.4">D7</text>
<text x="173.7" y="82.8">1K5</text>
<text x="186.3" y="79.4">SERVO MOT</text>
<text x="23.9" y="87">1</text>
<text x="23.9" y="89.5">2</text>
<text x="148.4" y="84.5">1</text>
<text x="148.4" y="87">2</text>
<text x="148.4" y="89.5">3</text>
<text x="194.1" y="89.5">1</text>
<text x="23.9" y="92.1">3</text>
<text x="23.9" y="94.6">4</text>
<text x="32.8" y="90.7">GND</text>
<text x="32.8" y="93.2">D13</text>
<text x="32.8" y="95.8">D12</text>
<text x="148.4" y="92.1">4</text>
<text x="148.4" y="94.6">5</text>
<text x="157.3" y="93.2">GND</text>
<text x="157.3" y="90.7">D13</text>
<text x="157.3" y="95.8">VCC</text>
<text x="194.1" y="92.1">2</text>
<text x="194.1" y="94.6">3</text>
<text x="203" y="90.7">A0</text>
<text x="203" y="93.2">GND</text>
<text x="203" y="95.8">VCC</text>
<text x="23.9" y="97.2">5</text>
<text x="23.9" y="99.7">6</text>
<text x="32.8" y="98.3">D11</text>
<text x="32.8" y="100.8">D10</text>
<text x="76" y="99.6">D9</text>
<text x="148.4" y="97.2">6</text>
<text x="186.3" y="99.7">SENSOR IR ESQ</text>
<text x="23.9" y="102.2">7</text>
<text x="23.9" y="104.8">8</text>
<text x="32.8" y="103.4">D9</text>
<text x="32.8" y="105.9">D8</text>
<text x="140.5" y="102.2">HM-10 BLUETOOTH</text>
<text x="173.7" y="103.1">2K2</text>
<text x="16.1" y="109.9">DIGIT SUP ARD</text>
<text x="59.4" y="109.4">1K</text>
<text x="62.8" y="119.9">VCC1</text>
<text x="76.1" y="118.7">1</text>
<text x="81.1" y="119.9">VCC</text>
<text x="95.7" y="119.9">BUSY</text>
<text x="105.2" y="118.7">16</text>
<text x="114.1" y="119.9">D8</text>
<text x="141.4" y="116.6" transform="rotate(-90 141.4 116.6)">VCC</text>
<text x="23.9" y="120">1</text>
<text x="23.9" y="122.6">2</text>
<text x="23.9" y="125.1">3</text>
<text x="32.8" y="121.2">D7</text>
<text x="32.8" y="123.7">D6</text>
<text x="64.5" y="125">D10</text>
<text x="76.1" y="121.3">2</text>
<text x="76.1" y="123.8">3</text>
<text x="81.1" y="122.4">RX</text>
<text x="81.1" y="125">TX</text>
<text x="95.8" y="125">USB+</text>
<text x="96.4" y="122.4">USB-</text>
<text x="105.2" y="121.3">15</text>
<text x="105.2" y="123.8">14</text>
<text x="23.9" y="127.6">4</text>
<text x="23.9" y="130.2">5</text>
<text x="32.8" y="126.2">D5</text>
<text x="32.8" y="128.8">D4</text>
<text x="32.8" y="131.3">D3</text>
<text x="76.1" y="126.4">4</text>
<text x="76.1" y="128.9">5</text>
<text x="76.1" y="131.4">6</text>
<text x="81.1" y="127.5">DAC_R</text>
<text x="81.1" y="130">DAC_L</text>
<text x="93.1" y="127.5">ADKEY2</text>
<text x="93.1" y="130">ADKEY1</text>
<text x="105.2" y="126.4">13</text>
<text x="105.2" y="128.9">12</text>
<text x="105.2" y="131.4">11</text>
<text x="23.9" y="132.7">6</text>
<text x="23.9" y="135.3">7</text>
<text x="23.9" y="137.8">8</text>
<text x="32.8" y="133.9">D2</text>
<text x="32.8" y="136.4">TX</text>
<text x="63.3" y="132.6">ALT+</text>
<text x="63.7" y="135.1">GND</text>
<text x="63.8" y="137.7">ALT-</text>
<text x="76.1" y="134">7</text>
<text x="76.1" y="136.5">8</text>
<text x="81.1" y="132.6">SPK1</text>
<text x="81.1" y="135.1">GND</text>
<text x="81.1" y="137.7">SPK2</text>
<text x="96.7" y="135.1">GND</text>
<text x="96.8" y="132.6">IO_2</text>
<text x="96.8" y="137.7">IO_1</text>
<text x="105.2" y="136.5">9</text>
<text x="105.2" y="134">10</text>
<text x="114.1" y="135.1">GND</text>
<text x="143.3" y="133.6">1k</text>
<text x="16.1" y="142.9">DIGIT INF ARD</text>
<text x="32.8" y="138.9">RX</text>
<text x="141.9" y="142.7">A</text>
<text x="153.5" y="142.7">K</text>
<text x="159.8" y="141.5">D11</text>
<text x="79.6" y="146.7">DFPLAYER MINI</text>
<text x="145.1" y="145.9">LED 5mm AZ ALT BRI</text>
<text x="145.1" y="148.5">CONTROLE REMOTO</text>
</g>
<g font-size="2.1" fill="#000080">
<text x="171.2" y="166.8">PROJETO:</text>
<text x="236" y="166">DATE:</text>
<text x="171.3" y="172">ARQUIVO:</text>
<text x="171.2" y="177.3">CIRCUITO:</text>
<text x="236.3" y="175.4">PAGE:</text>
<text x="171.7" y="182.3">BY:</text>
<text x="177.3" y="182.3">AUGUSTO SHERMAN</text>
<text x="217.5" y="182.4">REV:</text>
<text x="236.2" y="182.4">TIME:</text>
<text x="245" y="182.4">14:48:55</text>
</g>
</svg>
